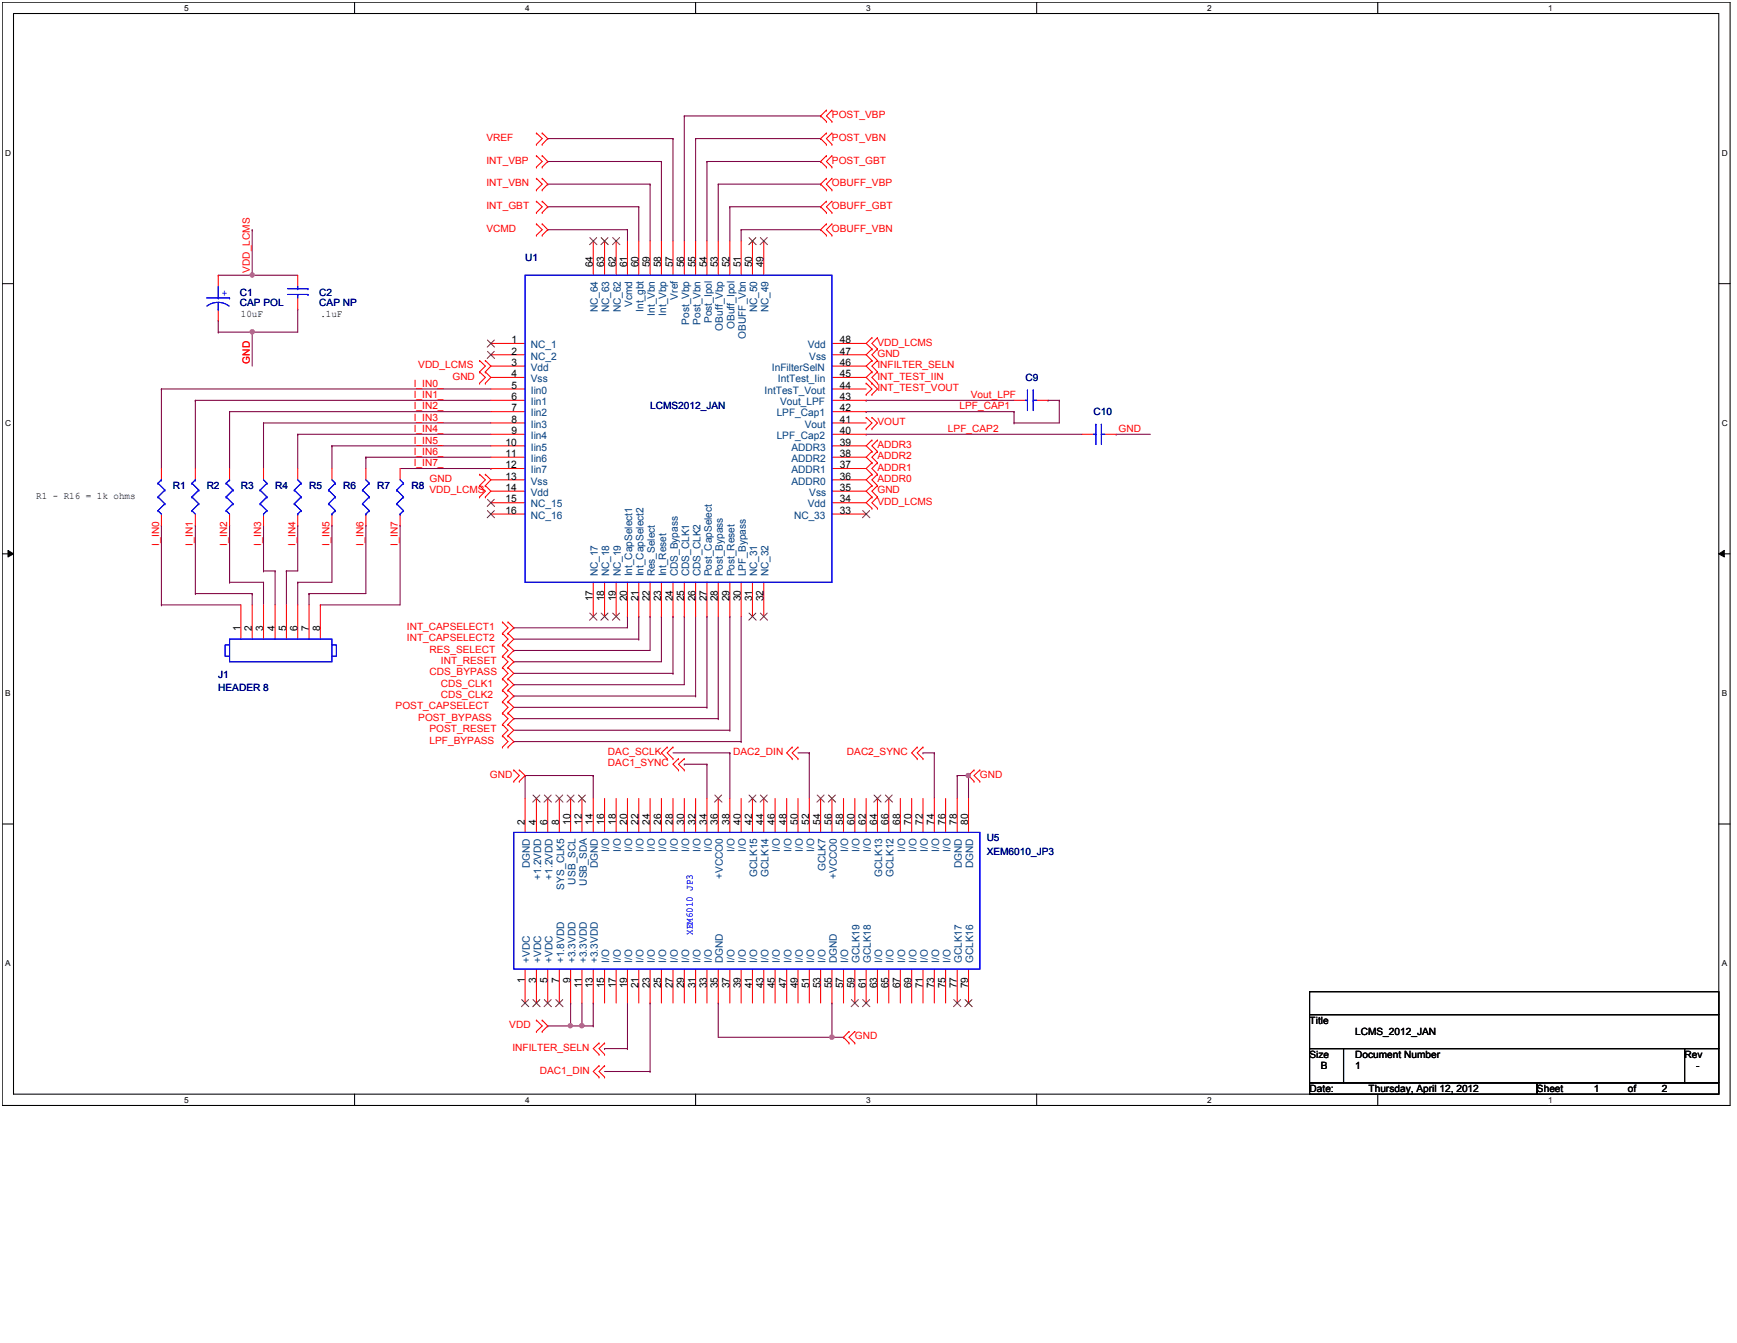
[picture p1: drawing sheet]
<svg xmlns="http://www.w3.org/2000/svg" width="279mm" height="216mm" viewBox="0 0 279 216" stroke-linecap="round" stroke-linejoin="round" font-family="sans-serif">
<path d="M.4 .4h277.9v177.3h-277.9zM2.2 2.2h274.3v173.7h-274.3z" fill="none" stroke="#000" stroke-width=".17"/>
<g fill="#fff">
<path d="M29.6 .6h.7v1.4h-.7z"/>
<path d="M29.6 176.1h.7v1.5h-.7z"/>
</g>
<path d="M57 .4v1.8M57 175.9v1.8" fill="none" stroke="#000" stroke-width=".17"/>
<g fill="#fff">
<path d="M84.5 .6h.7v1.4h-.7z"/>
<path d="M84.5 176.1h.7v1.5h-.7z"/>
</g>
<path d="M111.9 .4v1.8M111.9 175.9v1.8" fill="none" stroke="#000" stroke-width=".17"/>
<g fill="#fff">
<path d="M139.3 .6h.7v1.4h-.7z"/>
<path d="M139.3 176.1h.7v1.5h-.7z"/>
</g>
<path d="M166.8 .4v1.8M166.8 175.9v1.8" fill="none" stroke="#000" stroke-width=".17"/>
<g fill="#fff">
<path d="M194.2 .6h.7v1.4h-.7z"/>
<path d="M194.2 176.1h.7v1.5h-.7z"/>
</g>
<path d="M221.6 .4v1.8M221.6 175.9v1.8" fill="none" stroke="#000" stroke-width=".17"/>
<g fill="#fff">
<path d="M249 .6h.8v1.4h-.8z"/>
<path d="M249 176.1h.8v1.5h-.8z"/>
<path d="M.8 23.9h.9v1.5h-.9z"/>
<path d="M276.9 23.9h1v1.5h-1z"/>
<path d="M.8 67.3h.9v1.5h-.9z"/>
<path d="M276.9 67.3h1v1.5h-1z"/>
</g>
<path d="M.4 45.6h1.8M276.5 45.6h1.8" fill="none" stroke="#000" stroke-width=".17"/>
<g fill="#fff">
<path d="M.8 110.7h.9v1.5h-.9z"/>
<path d="M276.9 110.7h.9v1.5h-.9z"/>
</g>
<path d="M.4 89h1.8M276.5 89h1.8" fill="none" stroke="#000" stroke-width=".17"/>
<path d="M1.3 88.5l.9 .5-.9 .5zM276.5 89l.9-.5v1z" fill="#000"/>
<path d="M1.3 88.5l.9 .5-.9 .5zM276.5 89l.9-.5v1z" fill="none" stroke="#000" stroke-width=".16"/>
<g fill="#fff">
<path d="M.8 154.2h.9v1.5h-.9z"/>
<path d="M276.9 154.2h.9v1.5h-.9z"/>
</g>
<path d="M.4 132.5h1.8M276.5 132.5h1.8" fill="none" stroke="#000" stroke-width=".17"/>
<g fill="none" stroke="#800040" stroke-width=".17">
<path d="M35.1 53.4h.1M35.1 51.5h.1M35.1 44.2h.1M35.1 53.4h5.5M35.1 51.5v1.9M35.1 44.2h12.8M40.6 44.2h.1M40.6 53.4h.1M40.6 53.4v5.5M26 62.5h.1M26 62.5v12.8M26 62.5h53"/>
<path d="M31.4 64.4h.1M31.4 64.4v10.9M31.4 64.4h47.6M36.9 66.2h.1M36.9 66.2v9.1M36.9 66.2h42.1M42.4 68h.1M42.4 68v7.3M42.4 68h36.6M47.9 69.8h.1M47.9 69.8h31.1M47.9 69.8v5.5"/>
<path d="M53.4 71.7h.1M53.4 71.7h25.6M53.4 71.7v3.6M58.9 73.5h.1M58.9 73.5v1.8M58.9 73.5h20.1M26 97.2h.1M26 84.5h.1M26 97.2h12.7M26 84.5v12.7M31.4 95.4h.1M31.4 84.5h.1"/>
<path d="M31.4 95.4h9.2M31.4 84.5v10.9M36.9 93.6h.1M36.9 84.5h.1M36.9 93.6h5.5M36.9 84.5v9.1M40.6 95.4h.1M40.6 95.4v1.8M42.4 93.6h.1M42.4 91.8h.1M42.4 84.5h.1M42.4 84.5v7.3"/>
<path d="M42.4 93.6v3.6M42.4 91.8h1.8M44.2 91.8h.1M44.2 91.8v5.4M46.1 91.8h.1M46.1 91.8v5.4M47.9 84.5h.1M47.9 93.6h.1M47.9 84.5v7.3h-1.8M47.9 93.6v3.6M49.7 95.4h.1M49.7 95.4v1.8"/>
<path d="M51.5 97.2h.1M53.4 84.5h.1M53.4 84.5v9.1h-5.5M58.9 84.5h.1M58.9 84.5v10.9h-9.2M64.4 84.5h.1M64.4 84.5v12.7h-12.9"/>
</g>
<circle cx="40.6" cy="44.2" r=".34" fill="#f0f"/>
<circle cx="40.6" cy="44.2" r=".34" fill="none" stroke="#f0f" stroke-width=".17"/>
<path d="M40.6 36.9h.1M40.6 36.9v7.3M40.6 53.4h.1M47.9 49.7h.1M47.9 49.7v3.7h-7.3" fill="none" stroke="#800040" stroke-width=".17"/>
<circle cx="40.6" cy="53.3" r=".34" fill="#f0f"/>
<circle cx="40.6" cy="53.3" r=".34" fill="none" stroke="#f0f" stroke-width=".17"/>
<g fill="none" stroke="#800040" stroke-width=".17">
<path d="M110.1 18.6h.1M110.1 18.6v20.1M110.1 18.6h21.9M132 18.6h.1M88.1 36.9h.1M88.1 33.2h.1M88.1 29.6h.1M88.1 26h.1M88.1 22.3h.1M88.1 36.9h12.8M88.1 33.2h14.6M88.1 29.6h16.5"/>
<path d="M88.1 26h18.3M88.1 22.3h20.2M100.9 36.9h.1M100.9 36.9v1.8M102.7 33.2h.1M102.7 33.2v5.5M104.6 29.6h.1M104.6 29.6v9.1M106.4 26h.1M106.4 26v12.7M108.3 22.3h.1M108.3 22.3v16.4"/>
<path d="M111.9 22.3h.1M111.9 22.3h20.1M111.9 22.3v16.4M113.7 26h.1M113.7 26h18.3M113.7 26v12.7M115.5 29.6h.1M115.5 29.6h16.5M115.5 29.6v9.1M117.4 33.2h.1M117.4 33.2h14.6M117.4 33.2v5.5"/>
<path d="M119.2 36.9h.1M119.2 36.9h12.8M119.2 36.9v1.8M132 36.9h.1M132 33.2h.1M132 29.6h.1M132 26h.1M132 22.3h.1M170.4 64.4h.1M170.4 64.4v3.6M179.5 69.8h.1M179.5 69.8h5.5"/>
<path d="M88.1 164.9h.1M91.8 161.2h.1M91.8 161.2v3.7h-3.7M95.4 161.2h.1M95.4 161.2v3.7M97.2 172.3h7.4M104.6 161.2h.1M104.6 172.3h.1M104.6 161.2v11.1M115.5 161.2h.1M115.5 161.2v5.6M133.8 161.2h.1"/>
<path d="M133.8 161.2v5.6"/>
</g>
<circle cx="91.7" cy="164.9" r=".34" fill="#f0f"/>
<circle cx="91.7" cy="164.9" r=".34" fill="none" stroke="#f0f" stroke-width=".17"/>
<g fill="none" stroke="#800040" stroke-width=".17">
<path d="M64.4 75.3h14.6M79 75.3h.1M139.3 64.4h.1M139.3 66.2h.1M139.3 69.8h.1M139.3 64.4h23.8M139.3 66.2h23.8M139.3 69.8h34.8M163.1 66.2h.1M163.1 68h.1M163.1 66.2v1.8M163.1 68h7.3"/>
<path d="M168.6 64.4h.1M168.6 64.4h1.8M100.9 99.1h.1M100.9 99.1v1.8h-18.3M102.7 99.1h.1M102.7 99.1v3.6M104.6 99.1h.1M104.6 99.1v5.5h-22M106.4 99.1h.1M106.4 99.1v7.3h-23.8M108.3 99.1h.1M108.3 99.1v9.2"/>
<path d="M110.1 99.1h.1M110.1 99.1v11h-27.5M111.9 99.1v12.8M113.7 99.1h.1M113.7 99.1v14.6M115.5 99.1v16.4M117.4 99.1h.1M117.4 99.1v18.3M119.2 99.1v20.1M82.6 100.9h.1M82.6 104.6h.1M82.6 106.4h.1"/>
<path d="M82.6 110.1h.1M82.6 111.9h.1M82.6 115.5h.1M82.6 119.2h.1M82.6 102.7h20.1M82.6 108.3h25.7M82.6 111.9h29.3M82.6 113.7h31.1M82.6 115.5h32.9M82.6 117.4h34.8M82.6 119.2h36.6M102.7 102.7h.1"/>
<path d="M108.3 108.3h.1M111.9 111.9h.1M113.7 113.7h.1M115.5 115.5h.1M117.4 117.4h.1M119.2 119.2h.1M91.8 164.9h.1M91.8 164.9h1.8M93.6 164.9h.1M93.6 161.2v3.7"/>
</g>
<circle cx="93.6" cy="164.9" r=".36" fill="#f0f"/>
<circle cx="93.6" cy="164.9" r=".36" fill="none" stroke="#f0f" stroke-width=".17"/>
<path d="M155.8 124.7h.1M155.8 124.7v3.7M93.6 164.9h1.8M95.4 164.9h.1" fill="none" stroke="#800040" stroke-width=".17"/>
<circle cx="155.7" cy="124.7" r=".34" fill="#f0f"/>
<circle cx="155.7" cy="124.7" r=".34" fill="none" stroke="#f0f" stroke-width=".17"/>
<path d="M84.5 124.7h.1M84.5 124.7h10.9M84.5 124.7v3.7M95.4 124.7h.1M95.4 124.7v3.7M154 124.7h.1M154 124.7v3.7M154 124.7h1.8M155.8 124.7h.1M115.5 166.8h18.3M133.8 166.8h.1" fill="none" stroke="#800040" stroke-width=".17"/>
<circle cx="133.8" cy="166.7" r=".35" fill="#f0f"/>
<circle cx="133.8" cy="166.7" r=".35" fill="none" stroke="#f0f" stroke-width=".17"/>
<g fill="none" stroke="#800040" stroke-width=".17">
<path d="M108.3 121h9.1M110.1 122.9h.1M110.1 122.9h3.6M113.7 122.9h.1M113.7 122.9v5.5M117.4 121h.1M117.4 121v7.4M128.4 121h1.8M130.2 121h.1M130.2 121v7.4M148.5 121h.1M148.5 121h1.8"/>
<path d="M150.3 121h.1M150.3 121v7.4M97.2 168.6h.1M97.2 168.6h3.7M100.9 168.6h.1M100.9 161.2v7.4M133.8 166.8h1.9M135.7 166.8h.1"/>
</g>
<g fill="none" stroke="#f00" stroke-width=".17">
<path d="M132.9 17.7h.1M132.9 19.5h.1M132.9 17.7l-.9 .9 .9 .9M133.8 19.5h.1M133.8 17.7h.1M133.8 17.7l-.9 .9 .9 .9M86.3 21.4h.1M86.3 23.2h.1M86.3 25h.1M86.3 26.9h.1M86.3 28.7h.1M86.3 30.5h.1"/>
<path d="M86.3 32.4h.1M86.3 34.2h.1M86.3 36h.1M86.3 37.8h.1M86.3 21.4l.9 .9-.9 .9M86.3 25l.9 1-.9 .9M86.3 28.7l.9 .9-.9 .9M86.3 32.4l.9 .8-.9 1M86.3 36l.9 .9-.9 .9M87.2 23.2h.1M87.2 21.4h.1M87.2 26.9h.1"/>
<path d="M87.2 25h.1M87.2 30.5h.1M87.2 28.7h.1M87.2 34.2h.1M87.2 32.4h.1M87.2 37.8h.1M87.2 36h.1M87.2 21.4l.9 .9-.9 .9M87.2 25l.9 1-.9 .9M87.2 28.7l.9 .9-.9 .9M87.2 32.4l.9 .8-.9 1M87.2 36l.9 .9-.9 .9"/>
<path d="M95.4 38.7v5.5M97.2 38.7v5.5M99.1 38.7v5.5M100.9 38.7v5.5M102.7 38.7v5.5M104.6 38.7v5.5M106.4 38.7v5.5M108.3 38.7v5.5M110.1 38.7v5.5M111.9 38.7v5.5M113.7 38.7v5.5M115.5 38.7v5.5"/>
<path d="M117.4 38.7v5.5M119.2 38.7v5.5M121 38.7v5.5M122.9 38.7v5.5M132.9 21.4h.1M132.9 23.2h.1M132.9 25h.1M132.9 26.9h.1M132.9 28.7h.1M132.9 30.5h.1M132.9 36h.1M132.9 37.8h.1"/>
<path d="M132.9 32.4h.1M132.9 34.2h.1M132.9 21.4l-.9 .9 .9 .9M132.9 25l-.9 1 .9 .9M132.9 28.7l-.9 .9 .9 .9M132.9 36l-.9 .9 .9 .9M132.9 32.4l-.9 .8 .9 1M133.8 23.2h.1M133.8 21.4h.1M133.8 26.9h.1M133.8 25h.1M133.8 30.5h.1"/>
<path d="M133.8 28.7h.1M133.8 37.8h.1M133.8 36h.1M133.8 34.2h.1M133.8 32.4h.1M133.8 21.4l-.9 .9 .9 .9M133.8 25l-.9 1 .9 .9M133.8 28.7l-.9 .9 .9 .9M133.8 36l-.9 .9 .9 .9M133.8 32.4l-.9 .8 .9 1M35.1 44.2v1.9M35.1 49.7v1.8"/>
<path d="M47.9 44.2v1.9M47.9 47.9v1.8M77.1 58h.1M77.1 59.8h.1M77.1 58l1 .9-1 .9M77.1 59.8l1 .9-1 .9M78.1 59.8h.1M78.1 58h.1M78.1 58l.9 .9M78.1 59.8l.9 .9M79 58.9l-.9 .9M79 57h5.5"/>
<path d="M79 58.9h5.5M79 55.2h5.5M133.8 57h5.5M133.8 58.9h5.5M133.8 55.2h5.5M139.3 58.9l1 .9M139.3 57l1 1M139.3 55.2l1 .9M140.3 59.8h.1M140.3 58h.1M140.3 56.1h.1M140.3 54.3h.1"/>
<path d="M140.3 54.3l-1 .9M140.3 56.1l-1 .9M140.3 59.8l-1 .9M140.3 58l-1 .9M141.1 59.8h.1M141.1 58h.1M141.1 56.1h.1M141.1 54.3h.1M141.1 58l-.8 .9 .8 .9M141.1 59.8l-.8 .9 .8 .9M141.1 56.1l-.8 .9 .8 1M141.1 54.3l-.8 .9 .8 .9"/>
<path d="M26 75.3v1.8M31.4 75.3v1.8M36.9 75.3v1.8M42.4 75.3v1.8M47.9 75.3v1.8M53.4 75.3v1.8M58.9 75.3v1.8M64.4 75.3v1.8M77.1 61.6h.1M77.1 76.3h.1M77.1 78.1h.1M77.1 79.9h.1"/>
<path d="M77.1 76.3l1 .8-1 1M77.1 78.1l1 .9-1 .9M78.1 61.6h.1M78.1 78.1h.1M78.1 76.3h.1M78.1 79.9h.1M78.1 76.3l.9 .8M78.1 78.1l.9 .9M79 60.7l-.9 .9M79 77.1l-.9 1M79 79l-.9 .9M79 69.8h5.5"/>
<path d="M79 60.7h5.5M79 62.5h5.5M79 64.4h5.5M79 66.2h5.5M79 68h5.5M79 71.7h5.5M79 73.5h5.5M79 75.3h5.5M79 77.1h5.5M79 79h5.5M133.8 69.8h5.5M133.8 60.7h5.5"/>
<path d="M133.8 62.5h5.5M133.8 64.4h5.5M133.8 66.2h5.5M133.8 68h5.5M133.8 71.7h5.5M133.8 73.5h5.5M133.8 75.3h5.5M133.8 77.1h5.5M133.8 79h5.5M139.3 68.9h.1M139.3 67.1h.1M139.3 63.4h.1"/>
<path d="M139.3 61.6h.1M139.3 79l1 .9M139.3 77.1l1 1M139.3 75.3l1 1M139.3 73.5l1 .9M139.3 71.7l1 .9M139.3 67.1l1 .9-1 .9M139.3 60.7l1 .9M139.3 61.6l1 .9-1 .9M140.3 79.9h.1M140.3 78.1h.1M140.3 76.3h.1"/>
<path d="M140.3 74.4h.1M140.3 72.6h.1M140.3 70.7h.1M140.3 68.9h.1M140.3 67.1h.1M140.3 61.6h.1M140.3 63.4h.1M140.3 79.9l-1 .9M140.3 78.1l-1 .9M140.3 76.3l-1 .8M140.3 74.4l-1 .9M140.3 72.6l-1 .9"/>
<path d="M140.3 70.7l-1 1M140.3 67.1l.8 .9-.8 .9M140.3 61.6l.8 .9-.8 .9M141.1 79.9h.1M141.1 78.1h.1M141.1 76.3h.1M141.1 74.4h.1M141.1 72.6h.1M141.1 70.7h.1M141.1 61.6h.1M141.1 79.9l-.8 .9 .8 .9M141.1 78.1l-.8 .9 .8 .9"/>
<path d="M141.1 76.3l-.8 .8 .8 1M141.1 74.4l-.8 .9 .8 1M141.1 72.6l-.8 .9 .8 .9M141.1 70.7l-.8 1 .8 .9M163.1 64.4h1.8M166.8 64.4h1.8M174.1 69.8h1.8M177.7 69.8h1.8M26 82.6v1.9M31.4 82.6v1.9M36.9 82.6v1.9M38.7 97.2v5.5"/>
<path d="M40.6 97.2v5.5M42.4 82.6v1.9M42.4 97.2v5.5M44.2 97.2v5.5M46.1 97.2v5.5M47.9 82.6v1.9M47.9 97.2v5.5M49.7 97.2v5.5M51.5 97.2v5.5M53.4 82.6v1.9M58.9 82.6v1.9M64.4 82.6v1.9"/>
<path d="M79 80.8h5.5M79 82.6h5.5M80.8 100h.1M80.8 100l.9 .9-.9 .9M81.7 100h.1M81.7 100l.9 .9-.9 .9M95.4 93.6v5.5M97.2 93.6v5.5M99.1 93.6v5.5M100.9 93.6v5.5M102.7 93.6v5.5M104.6 93.6v5.5"/>
<path d="M106.4 93.6v5.5M108.3 93.6v5.5M110.1 93.6v5.5M111.9 93.6v5.5M113.7 93.6v5.5M115.5 93.6v5.5M117.4 93.6v5.5M119.2 93.6v5.5M121 93.6v5.5M122.9 93.6v5.5M133.8 80.8h5.5M133.8 82.6h5.5"/>
<path d="M139.3 80.8l1 .9M140.3 81.7h.1M141.1 81.7h.1M80.8 101.8h.1M80.8 103.7h.1M80.8 105.5h.1M80.8 107.3h.1M80.8 109.1h.1M80.8 111h.1M80.8 112.8h.1M80.8 114.6h.1M80.8 116.5h.1"/>
<path d="M80.8 118.3h.1M80.8 101.8l.9 .9-.9 1M80.8 103.7l.9 .9-.9 .9M80.8 105.5l.9 .9-.9 .9M80.8 107.3l.9 1-.9 .8M80.8 109.1l.9 1-.9 .9M80.8 111l.9 .9-.9 .9M80.8 112.8l.9 .9-.9 .9M80.8 114.6l.9 .9-.9 1M80.8 116.5l.9 .9-.9 .9M80.8 118.3l.9 .9-.9 .9M81.7 101.8h.1"/>
<path d="M81.7 103.7h.1M81.7 105.5h.1M81.7 107.3h.1M81.7 109.1h.1M81.7 111h.1M81.7 112.8h.1M81.7 114.6h.1M81.7 116.5h.1M81.7 118.3h.1M81.7 101.8l.9 .9-.9 1M81.7 103.7l.9 .9-.9 .9M81.7 105.5l.9 .9-.9 .9"/>
<path d="M81.7 107.3l.9 1-.9 .8M81.7 109.1l.9 1-.9 .9M81.7 111l.9 .9-.9 .9M81.7 112.8l.9 .9-.9 .9M81.7 114.6l.9 .9-.9 1M81.7 116.5l.9 .9-.9 .9M81.7 118.3l.9 .9-.9 .9M80.8 120.1h.1M81.7 120.1h.1M82.6 123.8h.1M82.6 125.6h.1M82.6 123.8l.9 .9-.9 .9"/>
<path d="M83.5 125.6h.1M83.5 123.8h.1M83.5 123.8l1 .9-1 .9M84.5 128.4v5.4M86.3 128.4v5.4M88.1 128.4v5.4M90 128.4v5.4M91.8 128.4v5.4M93.6 128.4v5.4M95.4 128.4v5.4M97.2 128.4v5.4M99.1 128.4v5.4"/>
<path d="M100.9 128.4v5.4M102.7 128.4v5.4M104.6 128.4v5.4M106.4 128.4v5.4M107.3 120.1h.1M107.3 122h.1M107.3 120.1l-.9 .9 .9 1M108.3 120.1h.1M108.3 122h.1M108.3 120.1l-1 .9 1 1M108.3 128.4v5.4M109.1 122h.1"/>
<path d="M109.1 123.8h.1M109.1 122l-.8 .9 .8 .9M110.1 122h.1M110.1 123.8h.1M110.1 122l-1 .9 1 .9M110.1 128.4v5.4M111.9 128.4v5.4M113.7 128.4v5.4M115.5 128.4v5.4M117.4 128.4v5.4M119.2 128.4v5.4M121 128.4v5.4"/>
<path d="M122.9 128.4v5.4M124.7 128.4v5.4M126.5 128.4v5.4M127.4 120.1h.1M127.4 122h.1M127.4 120.1l-.9 .9 .9 1M128.4 120.1h.1M128.4 122h.1M128.4 120.1l-1 .9 1 1M128.4 128.4v5.4M130.2 128.4v5.4M132 128.4v5.4"/>
<path d="M133.8 128.4v5.4M135.7 128.4v5.4M137.5 128.4v5.4M139.3 128.4v5.4M141.1 128.4v5.4M143 128.4v5.4M144.8 128.4v5.4M146.6 128.4v5.4M147.5 120.1h.1M147.5 122h.1M147.5 120.1l-.9 .9 .9 1M148.5 120.1h.1"/>
<path d="M148.5 122h.1M148.5 120.1l-1 .9 1 1M148.5 128.4v5.4M150.3 128.4v5.4M152.1 128.4v5.4M154 128.4v5.4M155.8 128.4v5.4M156.7 123.8h.1M156.7 125.6h.1M156.7 123.8l-.9 .9 .9 .9M157.6 125.6h.1M157.6 123.8h.1"/>
<path d="M157.6 123.8l-.9 .9 .9 .9M84.5 155.8v5.4M86.3 155.8v5.4M88.1 155.8v5.4M90 155.8v5.4M91.8 155.8v5.4M93.6 155.8v5.4M95.4 155.8v5.4M97.2 155.8v5.4M99.1 155.8v5.4M100.9 155.8v5.4M102.7 155.8v5.4"/>
<path d="M104.6 155.8v5.4M106.4 155.8v5.4M108.3 155.8v5.4M110.1 155.8v5.4M111.9 155.8v5.4M113.7 155.8v5.4M115.5 155.8v5.4M117.4 155.8v5.4M119.2 155.8v5.4M121 155.8v5.4M122.9 155.8v5.4M124.7 155.8v5.4"/>
<path d="M126.5 155.8v5.4M128.4 155.8v5.4M130.2 155.8v5.4M132 155.8v5.4M133.8 155.8v5.4M135.7 155.8v5.4M137.5 155.8v5.4M139.3 155.8v5.4M141.1 155.8v5.4M143 155.8v5.4M144.8 155.8v5.4M146.6 155.8v5.4"/>
<path d="M148.5 155.8v5.4M150.3 155.8v5.4M152.1 155.8v5.4M154 155.8v5.4M155.8 155.8v5.4M86.3 164h.1M86.3 165.8h.1M86.3 164l.9 .9-.9 .9M87.2 165.8h.1M87.2 164h.1M87.2 164l.9 .9-.9 .9M96.4 171.3h.1"/>
<path d="M96.4 173.1h.1M96.4 167.7h.1M96.4 169.5h.1M96.4 171.3l-1 1 1 .8M96.4 167.7l-1 .9 1 .9M97.2 171.3h.1M97.2 173.1h.1M97.2 167.7h.1M97.2 169.5h.1M97.2 171.3l-.8 1 .8 .8M97.2 167.7l-.8 .9 .8 .9M136.6 165.8h.1"/>
<path d="M136.6 167.7h.1M136.6 165.8l-.9 1 .9 .9M137.5 167.7h.1M137.5 165.8h.1M137.5 165.8l-.9 1 .9 .9"/>
</g>
<path d="M210.6 159.4h65.9v3.7h-65.9zM210.6 163.1h65.9v5.5h-65.9zM210.6 168.6h5.5v5.5h-5.5zM210.6 174.1h36.6v1.8h-36.6zM216.1 168.6h54.9v5.5h-54.9zM247.2 174.1h29.3v1.8h-29.3zM271 168.6h5.5v5.5h-5.5z" fill="none" stroke="#000" stroke-width=".17"/>
<g fill="none" stroke="#00f" stroke-width=".17">
<path d="M33.2 47.9h3.7M35.1 49.7h.1M35.1 47.9h.1M35.1 48.6l.7 .1 1 .5M35.1 48.6l-.8 .1-1 .5M35.1 46.1v1.8M35.1 48.6v1.1M36.9 47.9h.1M46.2 47.3h3.3M46.2 46.4h3.3M47.9 46.4h.1M47.9 47.3h.1"/>
<path d="M47.9 46.1v.3M47.9 47.3v.6M49.5 47.3h.1M49.5 46.4h.1M84.5 44.2h49.3v49.4h-49.3zM25.4 79.9h.1M25.4 77.7h.1M25.4 79.9l1.1 1.1M25.4 77.7l1.1 1.1M26 77.1h.1M26 77.1l-.6 .6M26.5 78.8h.1"/>
<path d="M26.5 78.8l-1.1 1.1M30.9 79.9h.1M30.9 77.7h.1M30.9 79.9l1.1 1.1M30.9 77.7l1.1 1.1M31.4 77.1h.1M31.4 77.1l-.5 .6M32 78.8h.1M32 78.8l-1.1 1.1M36.4 79.9h.1M36.4 77.7h.1M36.4 79.9l1.1 1.1"/>
<path d="M36.4 77.7l1.1 1.1M36.9 77.1h.1M36.9 77.1l-.5 .6M37.5 78.8h.1M37.5 78.8l-1.1 1.1M41.8 78.8h.1M41.8 78.8l1.1 1.1M42.4 77.1l.5 .6M42.9 77.7h.1M42.9 79.9h.1M42.9 77.7l-1.1 1.1M42.9 79.9l-1.1 1.1"/>
<path d="M47.3 78.8h.1M47.3 78.8l1.1 1.1M47.9 77.1l.5 .6M48.4 77.7h.1M48.4 79.9h.1M48.4 77.7l-1.1 1.1M48.4 79.9l-1.1 1.1M52.8 78.8h.1M52.8 78.8l1.1 1.1M53.4 77.1l.5 .6M53.9 77.7h.1M53.9 79.9h.1"/>
<path d="M53.9 77.7l-1.1 1.1M53.9 79.9l-1.1 1.1M58.3 78.8h.1M58.3 78.8l1.1 1.1M58.9 77.1l.5 .6M59.4 77.7h.1M59.4 79.9h.1M59.4 77.7l-1.1 1.1M59.4 79.9l-1.1 1.1M63.8 78.8h.1M63.8 78.8l1.1 1.1M64.4 77.1l.5 .6"/>
<path d="M64.9 77.7h.1M64.9 79.9h.1M64.9 77.7l-1.1 1.1M64.9 79.9l-1.1 1.1M164.9 64.4h.4M165.3 64.4h.1M165.3 62.7h.1M165.3 62.7v3.3M166.2 62.7h.1M166.2 64.4h.1M166.2 64.4h.6M166.2 62.7v3.3"/>
<path d="M175.9 69.8h.4M176.3 69.8h.1M176.3 68.2h.1M176.3 68.2v3.3M177.2 68.2h.1M177.2 69.8h.1M177.2 69.8h.5M177.2 68.2v3.3M25.4 82.1h.1M25.4 82.1l.6 .5M26.5 81h.1M26.5 81l-1.1 1.1"/>
<path d="M30.9 82.1h.1M30.9 82.1l.5 .5M32 81h.1M32 81l-1.1 1.1M36.4 82.1h.1M36.4 82.1l.5 .5M37.5 81h.1M37.5 81l-1.1 1.1M41.8 81h.1M41.8 81l1.1 1.1M42.4 82.6h.1M42.9 82.1h.1"/>
<path d="M42.9 82.1l-.5 .5M47.3 81h.1M47.3 81l1.1 1.1M47.9 82.6h.1M48.4 82.1h.1M48.4 82.1l-.5 .5M52.8 81h.1M52.8 81l1.1 1.1M53.4 82.6h.1M53.9 82.1h.1M53.9 82.1l-.5 .5M58.3 81h.1"/>
<path d="M58.3 81l1.1 1.1M58.9 82.6h.1M59.4 82.1h.1M59.4 82.1l-.5 .5M63.8 81h.1M63.8 81l1.1 1.1M64.4 82.6h.1M64.9 82.1h.1M64.9 82.1l-.5 .5M36.9 102.7h16.5v3.7h-16.5zM36.9 103.7h-.7v1.8h.7M53.4 103.7h.7v1.8h-.7"/>
<path d="M82.6 133.8h75v22h-75z"/>
</g>
<g fill="none" stroke="#804000" stroke-width=".16">
<path d="M94.9 38.2l1.1 1.1M96 38.2l-1.2 1.1M96.7 38.2l1.1 1.1M97.8 38.2l-1.1 1.1M98.6 38.2l1.1 1.1M99.7 38.2l-1.2 1.1M120.5 38.2l1.1 1.1M121.6 38.2l-1.2 1.1M122.3 38.2l1.1 1.1M123.4 38.2l-1.1 1.1M78.4 56.5l1.2 1.1M78.4 54.7l1.2 1.1"/>
<path d="M79.5 56.5l-1.1 1.1M79.5 54.7l-1.1 1.1M78.4 80.3l1.2 1.1M78.4 82.1l1.2 1.1M79.5 80.3l-1.1 1.1M79.5 82.1l-1.1 1.1M94.9 98.6l1.1 1.1M96 98.6l-1.2 1.1M96.7 98.6l1.1 1.1M97.8 98.6l-1.1 1.1M98.6 98.6l1.1 1.1M99.7 98.6l-1.2 1.1"/>
<path d="M120.5 98.6l1.1 1.1M121.6 98.6l-1.2 1.1M122.3 98.6l1.1 1.1M123.4 98.6l-1.1 1.1M138.8 82.1l1.1 1.1M139.9 82.1l-1.2 1.1M85.7 127.8l1.2 1.2M86.8 127.8l-1.1 1.2M87.6 127.8l1.1 1.2M88.7 127.8l-1.2 1.2M89.4 127.8l1.2 1.2M90.5 127.8l-1.1 1.2"/>
<path d="M91.2 127.8l1.2 1.2M92.3 127.8l-1.1 1.2M93.1 127.8l1.1 1.2M94.2 127.8l-1.2 1.2M115 127.8l1.1 1.2M116.1 127.8l-1.2 1.2M120.5 127.8l1.1 1.2M121.6 127.8l-1.2 1.2M122.3 127.8l1.1 1.2M123.4 127.8l-1.1 1.2M131.4 127.8l1.2 1.2M132.5 127.8l-1.1 1.2"/>
<path d="M133.3 127.8l1.1 1.2M134.4 127.8l-1.2 1.2M140.6 127.8l1.1 1.2M141.7 127.8l-1.2 1.2M142.4 127.8l1.2 1.2M143.5 127.8l-1.1 1.2M83.9 160.7l1.2 1.1M85 160.7l-1.1 1.1M85.7 160.7l1.2 1.1M86.8 160.7l-1.1 1.1M87.6 160.7l1.1 1.1M88.7 160.7l-1.2 1.1"/>
<path d="M89.4 160.7l1.2 1.1M90.5 160.7l-1.1 1.1M137 160.7l1.1 1.1M138.1 160.7l-1.2 1.1M138.8 160.7l1.1 1.1M139.9 160.7l-1.2 1.1M153.4 160.7l1.2 1.1M154.5 160.7l-1.1 1.1M155.2 160.7l1.2 1.1M156.3 160.7l-1.1 1.1"/>
</g>
<circle cx="40.6" cy="44.2" r=".34" fill="#f0f"/>
<circle cx="40.6" cy="44.2" r=".34" fill="none" stroke="#f0f" stroke-width=".17"/>
<circle cx="40.6" cy="53.3" r=".34" fill="#f0f"/>
<circle cx="40.6" cy="53.3" r=".34" fill="none" stroke="#f0f" stroke-width=".17"/>
<circle cx="91.7" cy="164.9" r=".34" fill="#f0f"/>
<circle cx="91.7" cy="164.9" r=".34" fill="none" stroke="#f0f" stroke-width=".17"/>
<circle cx="93.6" cy="164.9" r=".36" fill="#f0f"/>
<circle cx="93.6" cy="164.9" r=".36" fill="none" stroke="#f0f" stroke-width=".17"/>
<circle cx="155.7" cy="124.7" r=".34" fill="#f0f"/>
<circle cx="155.7" cy="124.7" r=".34" fill="none" stroke="#f0f" stroke-width=".17"/>
<circle cx="133.8" cy="166.7" r=".35" fill="#f0f"/>
<circle cx="133.8" cy="166.7" r=".35" fill="none" stroke="#f0f" stroke-width=".17"/>
<g font-size="1.7">
<text x="95.4" y="43" transform="rotate(-90 95.4 43)">64</text>
<text x="97.2" y="43" transform="rotate(-90 97.2 43)">63</text>
<text x="99.1" y="43" transform="rotate(-90 99.1 43)">62</text>
<text x="100.9" y="43" transform="rotate(-90 100.9 43)">61</text>
<text x="102.7" y="43" transform="rotate(-90 102.7 43)">60</text>
<text x="104.5" y="43" transform="rotate(-90 104.5 43)">59</text>
<text x="106.3" y="43" transform="rotate(-90 106.3 43)">58</text>
<text x="108.2" y="43" transform="rotate(-90 108.2 43)">57</text>
<text x="110" y="43" transform="rotate(-90 110 43)">56</text>
<text x="111.8" y="43" transform="rotate(-90 111.8 43)">55</text>
<text x="113.7" y="43" transform="rotate(-90 113.7 43)">54</text>
<text x="115.5" y="43" transform="rotate(-90 115.5 43)">53</text>
<text x="117.4" y="43" transform="rotate(-90 117.4 43)">52</text>
<text x="119.2" y="43" transform="rotate(-90 119.2 43)">51</text>
<text x="121" y="43" transform="rotate(-90 121 43)">50</text>
<text x="122.8" y="43" transform="rotate(-90 122.8 43)">49</text>
<text x="82.3" y="57">2</text>
<text x="82.3" y="58.8">3</text>
<text x="82.3" y="55.2">1</text>
<text x="135.1" y="58.8">46</text>
<text x="135.1" y="57">47</text>
<text x="135.1" y="55.2">48</text>
<text x="82.3" y="60.6">4</text>
<text x="82.3" y="62.5">5</text>
<text x="82.3" y="64.3">6</text>
<text x="135.1" y="64.3">43</text>
<text x="135.1" y="62.5">44</text>
<text x="135.1" y="60.6">45</text>
<text x="81.3" y="71.6">10</text>
<text x="82.3" y="66.1">7</text>
<text x="82.3" y="68">8</text>
<text x="82.3" y="69.8">9</text>
<text x="135.1" y="71.6">39</text>
<text x="135.1" y="69.8">40</text>
<text x="135.1" y="68">41</text>
<text x="135.1" y="66.1">42</text>
<text x="81.3" y="73.5">11</text>
<text x="81.3" y="75.3">12</text>
<text x="81.3" y="77.1">13</text>
<text x="135.1" y="77.1">36</text>
<text x="135.1" y="75.3">37</text>
<text x="135.1" y="73.5">38</text>
<text x="81.3" y="78.9">14</text>
<text x="81.3" y="80.8">15</text>
<text x="81.3" y="82.6">16</text>
<text x="135.1" y="82.6">33</text>
<text x="135.1" y="80.8">34</text>
<text x="135.1" y="78.9">35</text>
<text x="38.7" y="101.5" transform="rotate(-90 38.7 101.5)">1</text>
<text x="40.5" y="101.5" transform="rotate(-90 40.5 101.5)">2</text>
<text x="42.3" y="101.5" transform="rotate(-90 42.3 101.5)">3</text>
<text x="44.2" y="101.5" transform="rotate(-90 44.2 101.5)">4</text>
<text x="46" y="101.5" transform="rotate(-90 46 101.5)">5</text>
<text x="47.8" y="101.5" transform="rotate(-90 47.8 101.5)">6</text>
<text x="49.7" y="101.5" transform="rotate(-90 49.7 101.5)">7</text>
<text x="51.5" y="101.5" transform="rotate(-90 51.5 101.5)">8</text>
<text x="95.4" y="96.7" transform="rotate(-90 95.4 96.7)">17</text>
<text x="97.2" y="96.7" transform="rotate(-90 97.2 96.7)">18</text>
<text x="99.1" y="96.7" transform="rotate(-90 99.1 96.7)">19</text>
<text x="100.9" y="96.7" transform="rotate(-90 100.9 96.7)">20</text>
<text x="102.7" y="96.7" transform="rotate(-90 102.7 96.7)">21</text>
<text x="104.5" y="96.7" transform="rotate(-90 104.5 96.7)">22</text>
<text x="106.3" y="96.7" transform="rotate(-90 106.3 96.7)">23</text>
<text x="108.2" y="96.7" transform="rotate(-90 108.2 96.7)">24</text>
<text x="110" y="96.7" transform="rotate(-90 110 96.7)">25</text>
<text x="111.8" y="96.7" transform="rotate(-90 111.8 96.7)">26</text>
<text x="113.7" y="96.7" transform="rotate(-90 113.7 96.7)">27</text>
<text x="115.5" y="96.7" transform="rotate(-90 115.5 96.7)">28</text>
<text x="117.4" y="96.7" transform="rotate(-90 117.4 96.7)">29</text>
<text x="119.2" y="96.7" transform="rotate(-90 119.2 96.7)">30</text>
<text x="121" y="96.7" transform="rotate(-90 121 96.7)">31</text>
<text x="122.8" y="96.7" transform="rotate(-90 122.8 96.7)">32</text>
<text x="84.4" y="132.5" transform="rotate(-90 84.4 132.5)">2</text>
<text x="86.2" y="132.5" transform="rotate(-90 86.2 132.5)">4</text>
<text x="88.1" y="132.5" transform="rotate(-90 88.1 132.5)">6</text>
<text x="89.9" y="132.5" transform="rotate(-90 89.9 132.5)">8</text>
<text x="91.7" y="132.5" transform="rotate(-90 91.7 132.5)">10</text>
<text x="93.6" y="132.5" transform="rotate(-90 93.6 132.5)">12</text>
<text x="95.4" y="132.5" transform="rotate(-90 95.4 132.5)">14</text>
<text x="97.2" y="132.5" transform="rotate(-90 97.2 132.5)">16</text>
<text x="99.1" y="132.5" transform="rotate(-90 99.1 132.5)">18</text>
<text x="100.9" y="132.5" transform="rotate(-90 100.9 132.5)">20</text>
<text x="102.7" y="132.5" transform="rotate(-90 102.7 132.5)">22</text>
<text x="104.5" y="132.5" transform="rotate(-90 104.5 132.5)">24</text>
<text x="106.3" y="132.5" transform="rotate(-90 106.3 132.5)">26</text>
<text x="108.2" y="132.5" transform="rotate(-90 108.2 132.5)">28</text>
<text x="110" y="132.5" transform="rotate(-90 110 132.5)">30</text>
<text x="111.8" y="132.5" transform="rotate(-90 111.8 132.5)">32</text>
<text x="113.7" y="132.5" transform="rotate(-90 113.7 132.5)">34</text>
<text x="115.5" y="132.5" transform="rotate(-90 115.5 132.5)">36</text>
<text x="117.4" y="132.5" transform="rotate(-90 117.4 132.5)">38</text>
<text x="119.2" y="132.5" transform="rotate(-90 119.2 132.5)">40</text>
<text x="121" y="132.5" transform="rotate(-90 121 132.5)">42</text>
<text x="122.8" y="132.5" transform="rotate(-90 122.8 132.5)">44</text>
<text x="124.6" y="132.5" transform="rotate(-90 124.6 132.5)">46</text>
<text x="126.5" y="132.5" transform="rotate(-90 126.5 132.5)">48</text>
<text x="128.3" y="132.5" transform="rotate(-90 128.3 132.5)">50</text>
<text x="130.1" y="132.5" transform="rotate(-90 130.1 132.5)">52</text>
<text x="132" y="132.5" transform="rotate(-90 132 132.5)">54</text>
<text x="133.8" y="132.5" transform="rotate(-90 133.8 132.5)">56</text>
<text x="135.6" y="132.5" transform="rotate(-90 135.6 132.5)">58</text>
<text x="137.5" y="132.5" transform="rotate(-90 137.5 132.5)">60</text>
<text x="139.3" y="132.5" transform="rotate(-90 139.3 132.5)">62</text>
<text x="141.1" y="132.5" transform="rotate(-90 141.1 132.5)">64</text>
<text x="142.9" y="132.5" transform="rotate(-90 142.9 132.5)">66</text>
<text x="144.8" y="132.5" transform="rotate(-90 144.8 132.5)">68</text>
<text x="146.6" y="132.5" transform="rotate(-90 146.6 132.5)">70</text>
<text x="148.4" y="132.5" transform="rotate(-90 148.4 132.5)">72</text>
<text x="150.2" y="132.5" transform="rotate(-90 150.2 132.5)">74</text>
<text x="152.1" y="132.5" transform="rotate(-90 152.1 132.5)">76</text>
<text x="153.9" y="132.5" transform="rotate(-90 153.9 132.5)">78</text>
<text x="155.7" y="132.5" transform="rotate(-90 155.7 132.5)">80</text>
<text x="84.4" y="157.9" transform="rotate(-90 84.4 157.9)">1</text>
<text x="86.2" y="157.9" transform="rotate(-90 86.2 157.9)">3</text>
<text x="88.1" y="157.9" transform="rotate(-90 88.1 157.9)">5</text>
<text x="89.9" y="157.9" transform="rotate(-90 89.9 157.9)">7</text>
<text x="91.7" y="157.9" transform="rotate(-90 91.7 157.9)">9</text>
<text x="93.6" y="158.8" transform="rotate(-90 93.6 158.8)">11</text>
<text x="95.4" y="158.8" transform="rotate(-90 95.4 158.8)">13</text>
<text x="97.2" y="158.8" transform="rotate(-90 97.2 158.8)">15</text>
<text x="99.1" y="158.8" transform="rotate(-90 99.1 158.8)">17</text>
<text x="100.9" y="158.8" transform="rotate(-90 100.9 158.8)">19</text>
<text x="102.7" y="158.8" transform="rotate(-90 102.7 158.8)">21</text>
<text x="104.5" y="158.8" transform="rotate(-90 104.5 158.8)">23</text>
<text x="106.3" y="158.8" transform="rotate(-90 106.3 158.8)">25</text>
<text x="108.2" y="158.8" transform="rotate(-90 108.2 158.8)">27</text>
<text x="110" y="158.8" transform="rotate(-90 110 158.8)">29</text>
<text x="111.8" y="158.8" transform="rotate(-90 111.8 158.8)">31</text>
<text x="113.7" y="158.8" transform="rotate(-90 113.7 158.8)">33</text>
<text x="115.5" y="158.8" transform="rotate(-90 115.5 158.8)">35</text>
<text x="117.4" y="158.8" transform="rotate(-90 117.4 158.8)">37</text>
<text x="119.2" y="158.8" transform="rotate(-90 119.2 158.8)">39</text>
<text x="121" y="158.8" transform="rotate(-90 121 158.8)">41</text>
<text x="122.8" y="158.8" transform="rotate(-90 122.8 158.8)">43</text>
<text x="124.6" y="158.8" transform="rotate(-90 124.6 158.8)">45</text>
<text x="126.5" y="158.8" transform="rotate(-90 126.5 158.8)">47</text>
<text x="128.3" y="158.8" transform="rotate(-90 128.3 158.8)">49</text>
<text x="130.1" y="158.8" transform="rotate(-90 130.1 158.8)">51</text>
<text x="132" y="158.8" transform="rotate(-90 132 158.8)">53</text>
<text x="133.8" y="158.8" transform="rotate(-90 133.8 158.8)">55</text>
<text x="135.6" y="158.8" transform="rotate(-90 135.6 158.8)">57</text>
<text x="137.5" y="158.8" transform="rotate(-90 137.5 158.8)">59</text>
<text x="139.3" y="158.8" transform="rotate(-90 139.3 158.8)">61</text>
<text x="141.1" y="158.8" transform="rotate(-90 141.1 158.8)">63</text>
<text x="142.9" y="158.8" transform="rotate(-90 142.9 158.8)">65</text>
<text x="144.8" y="158.8" transform="rotate(-90 144.8 158.8)">67</text>
<text x="146.6" y="158.8" transform="rotate(-90 146.6 158.8)">69</text>
<text x="148.4" y="158.8" transform="rotate(-90 148.4 158.8)">71</text>
<text x="150.2" y="158.8" transform="rotate(-90 150.2 158.8)">73</text>
<text x="152.1" y="158.8" transform="rotate(-90 152.1 158.8)">75</text>
<text x="153.9" y="158.8" transform="rotate(-90 153.9 158.8)">77</text>
<text x="155.7" y="158.8" transform="rotate(-90 155.7 158.8)">79</text>
</g>
<g font-size="1.7" fill="#004080">
<text x="96.2" y="50.2" transform="rotate(-90 96.2 50.2)">NC_64</text>
<text x="98" y="50.2" transform="rotate(-90 98 50.2)">NC_63</text>
<text x="99.9" y="50.2" transform="rotate(-90 99.9 50.2)">NC_62</text>
<text x="101.7" y="49.3" transform="rotate(-90 101.7 49.3)">Vcmd</text>
<text x="103.5" y="50.1" transform="rotate(-90 103.5 50.1)">Int_gbt</text>
<text x="105.3" y="50.8" transform="rotate(-90 105.3 50.8)">Int_Vbn</text>
<text x="107.2" y="50.8" transform="rotate(-90 107.2 50.8)">Int_Vbp</text>
<text x="109" y="48.2" transform="rotate(-90 109 48.2)">Vref</text>
<text x="110.8" y="52.2" transform="rotate(-90 110.8 52.2)">Post_Vbp</text>
<text x="112.7" y="52.2" transform="rotate(-90 112.7 52.2)">Post_Vbn</text>
<text x="114.5" y="52" transform="rotate(-90 114.5 52)">Post_Ipol</text>
<text x="116.3" y="53.1" transform="rotate(-90 116.3 53.1)">OBuff_Vbp</text>
<text x="118.2" y="52.9" transform="rotate(-90 118.2 52.9)">OBuff_Ipol</text>
<text x="121.8" y="50.2" transform="rotate(-90 121.8 50.2)">NC_50</text>
<text x="123.6" y="50.2" transform="rotate(-90 123.6 50.2)">NC_49</text>
<text x="85.4" y="57.8">NC_2</text>
<text x="85.4" y="59.6">Vdd</text>
<text x="85.4" y="56">NC_1</text>
<text x="120" y="54.5" transform="rotate(-90 120 54.5)">OBUFF_Vbn</text>
<text x="124.2" y="59.6">InFilterSelN</text>
<text x="129.9" y="56">Vdd</text>
<text x="130.2" y="57.8">Vss</text>
<text x="85.4" y="61.4">Vss</text>
<text x="85.4" y="63.3">Iin0</text>
<text x="85.4" y="65.1">Iin1</text>
<text x="123" y="63.3">IntTesT_Vout</text>
<text x="125.1" y="61.4">IntTest_Iin</text>
<text x="125.5" y="65.1">Vout_LPF</text>
<text x="85.4" y="66.9">Iin2</text>
<text x="85.4" y="68.8">Iin3</text>
<text x="85.4" y="70.6">Iin4</text>
<text x="124.9" y="70.6">LPF_Cap2</text>
<text x="124.9" y="66.9">LPF_Cap1</text>
<text x="129.5" y="68.8">Vout</text>
<text x="85.4" y="72.4">Iin5</text>
<text x="85.4" y="74.3">Iin6</text>
<text x="85.4" y="76.1">Iin7</text>
<text x="85.4" y="77.9">Vss</text>
<text x="127.3" y="77.9">ADDR0</text>
<text x="127.3" y="76.1">ADDR1</text>
<text x="127.3" y="74.3">ADDR2</text>
<text x="127.3" y="72.4">ADDR3</text>
<text x="85.4" y="79.7">Vdd</text>
<text x="85.4" y="81.6">NC_15</text>
<text x="85.4" y="83.4">NC_16</text>
<text x="127.7" y="83.4">NC_33</text>
<text x="129.9" y="81.6">Vdd</text>
<text x="130.2" y="79.7">Vss</text>
<text x="96.2" y="92.7" transform="rotate(-90 96.2 92.7)">NC_17</text>
<text x="98" y="92.7" transform="rotate(-90 98 92.7)">NC_18</text>
<text x="99.9" y="92.7" transform="rotate(-90 99.9 92.7)">NC_19</text>
<text x="101.7" y="92.7" transform="rotate(-90 101.7 92.7)">Int_CapSelect1</text>
<text x="103.5" y="92.7" transform="rotate(-90 103.5 92.7)">Int_CapSelect2</text>
<text x="105.3" y="92.7" transform="rotate(-90 105.3 92.7)">Res_Select</text>
<text x="107.2" y="92.7" transform="rotate(-90 107.2 92.7)">Int_Reset</text>
<text x="109" y="92.7" transform="rotate(-90 109 92.7)">CDS_Bypass</text>
<text x="110.8" y="92.7" transform="rotate(-90 110.8 92.7)">CDS_CLK1</text>
<text x="112.7" y="92.7" transform="rotate(-90 112.7 92.7)">CDS_CLK2</text>
<text x="114.5" y="92.7" transform="rotate(-90 114.5 92.7)">Post_CapSelect</text>
<text x="116.3" y="92.7" transform="rotate(-90 116.3 92.7)">Post_Bypass</text>
<text x="118.2" y="92.7" transform="rotate(-90 118.2 92.7)">Post_Reset</text>
<text x="120" y="92.7" transform="rotate(-90 120 92.7)">LPF_Bypass</text>
<text x="121.8" y="92.7" transform="rotate(-90 121.8 92.7)">NC_31</text>
<text x="123.6" y="92.7" transform="rotate(-90 123.6 92.7)">NC_32</text>
<text x="98" y="137" transform="rotate(-90 98 137)">I/O</text>
<text x="99.9" y="137" transform="rotate(-90 99.9 137)">I/O</text>
<text x="101.7" y="137" transform="rotate(-90 101.7 137)">I/O</text>
<text x="103.5" y="137" transform="rotate(-90 103.5 137)">I/O</text>
<text x="105.3" y="137" transform="rotate(-90 105.3 137)">I/O</text>
<text x="107.2" y="137" transform="rotate(-90 107.2 137)">I/O</text>
<text x="109" y="137" transform="rotate(-90 109 137)">I/O</text>
<text x="110.8" y="137" transform="rotate(-90 110.8 137)">I/O</text>
<text x="112.7" y="137" transform="rotate(-90 112.7 137)">I/O</text>
<text x="114.5" y="137" transform="rotate(-90 114.5 137)">I/O</text>
<text x="118.2" y="137" transform="rotate(-90 118.2 137)">I/O</text>
<text x="120" y="137" transform="rotate(-90 120 137)">I/O</text>
<text x="125.4" y="137" transform="rotate(-90 125.4 137)">I/O</text>
<text x="127.3" y="137" transform="rotate(-90 127.3 137)">I/O</text>
<text x="129.1" y="137" transform="rotate(-90 129.1 137)">I/O</text>
<text x="130.9" y="137" transform="rotate(-90 130.9 137)">I/O</text>
<text x="136.4" y="137" transform="rotate(-90 136.4 137)">I/O</text>
<text x="138.3" y="137" transform="rotate(-90 138.3 137)">I/O</text>
<text x="140.1" y="137" transform="rotate(-90 140.1 137)">I/O</text>
<text x="145.6" y="137" transform="rotate(-90 145.6 137)">I/O</text>
<text x="147.4" y="137" transform="rotate(-90 147.4 137)">I/O</text>
<text x="149.2" y="137" transform="rotate(-90 149.2 137)">I/O</text>
<text x="151" y="137" transform="rotate(-90 151 137)">I/O</text>
<text x="152.9" y="137" transform="rotate(-90 152.9 137)">I/O</text>
<text x="85.2" y="139.6" transform="rotate(-90 85.2 139.6)">DGND</text>
<text x="87" y="141.4" transform="rotate(-90 87 141.4)">+1.2VDD</text>
<text x="88.9" y="141.4" transform="rotate(-90 88.9 141.4)">+1.2VDD</text>
<text x="90.7" y="143" transform="rotate(-90 90.7 143)">SYS_CLK5</text>
<text x="92.5" y="142.2" transform="rotate(-90 92.5 142.2)">USB_SCL</text>
<text x="94.4" y="142.4" transform="rotate(-90 94.4 142.4)">USB_SDA</text>
<text x="96.2" y="139.6" transform="rotate(-90 96.2 139.6)">DGND</text>
<text x="116.3" y="141.4" transform="rotate(-90 116.3 141.4)">+VCCO0</text>
<text x="121.8" y="141" transform="rotate(-90 121.8 141)">GCLK15</text>
<text x="123.6" y="141" transform="rotate(-90 123.6 141)">GCLK14</text>
<text x="132.8" y="140.1" transform="rotate(-90 132.8 140.1)">GCLK7</text>
<text x="134.6" y="141.4" transform="rotate(-90 134.6 141.4)">+VCCO0</text>
<text x="141.9" y="141" transform="rotate(-90 141.9 141)">GCLK13</text>
<text x="143.7" y="141" transform="rotate(-90 143.7 141)">GCLK12</text>
<text x="154.7" y="139.6" transform="rotate(-90 154.7 139.6)">DGND</text>
<text x="156.6" y="139.6" transform="rotate(-90 156.6 139.6)">DGND</text>
<text x="85.2" y="154.9" transform="rotate(-90 85.2 154.9)">+VDC</text>
<text x="87" y="154.9" transform="rotate(-90 87 154.9)">+VDC</text>
<text x="88.9" y="154.9" transform="rotate(-90 88.9 154.9)">+VDC</text>
<text x="90.7" y="154.9" transform="rotate(-90 90.7 154.9)">+1.8VDD</text>
<text x="92.5" y="154.9" transform="rotate(-90 92.5 154.9)">+3.3VDD</text>
<text x="94.4" y="154.9" transform="rotate(-90 94.4 154.9)">+3.3VDD</text>
<text x="96.2" y="154.9" transform="rotate(-90 96.2 154.9)">+3.3VDD</text>
<text x="98" y="154.9" transform="rotate(-90 98 154.9)">I/O</text>
<text x="99.9" y="154.9" transform="rotate(-90 99.9 154.9)">I/O</text>
<text x="101.7" y="154.9" transform="rotate(-90 101.7 154.9)">I/O</text>
<text x="103.5" y="154.9" transform="rotate(-90 103.5 154.9)">I/O</text>
<text x="105.3" y="154.9" transform="rotate(-90 105.3 154.9)">I/O</text>
<text x="107.2" y="154.9" transform="rotate(-90 107.2 154.9)">I/O</text>
<text x="109" y="154.9" transform="rotate(-90 109 154.9)">I/O</text>
<text x="110.8" y="154.9" transform="rotate(-90 110.8 154.9)">I/O</text>
<text x="112.7" y="154.9" transform="rotate(-90 112.7 154.9)">I/O</text>
<text x="114.5" y="154.9" transform="rotate(-90 114.5 154.9)">I/O</text>
<text x="116.3" y="154.9" transform="rotate(-90 116.3 154.9)">DGND</text>
<text x="118.2" y="154.9" transform="rotate(-90 118.2 154.9)">I/O</text>
<text x="120" y="154.9" transform="rotate(-90 120 154.9)">I/O</text>
<text x="121.8" y="154.9" transform="rotate(-90 121.8 154.9)">I/O</text>
<text x="123.6" y="154.9" transform="rotate(-90 123.6 154.9)">I/O</text>
<text x="125.4" y="154.9" transform="rotate(-90 125.4 154.9)">I/O</text>
<text x="127.3" y="154.9" transform="rotate(-90 127.3 154.9)">I/O</text>
<text x="129.1" y="154.9" transform="rotate(-90 129.1 154.9)">I/O</text>
<text x="130.9" y="154.9" transform="rotate(-90 130.9 154.9)">I/O</text>
<text x="132.8" y="154.9" transform="rotate(-90 132.8 154.9)">I/O</text>
<text x="134.6" y="154.9" transform="rotate(-90 134.6 154.9)">DGND</text>
<text x="136.4" y="154.9" transform="rotate(-90 136.4 154.9)">I/O</text>
<text x="138.3" y="154.9" transform="rotate(-90 138.3 154.9)">GCLK19</text>
<text x="140.1" y="154.9" transform="rotate(-90 140.1 154.9)">GCLK18</text>
<text x="141.9" y="154.9" transform="rotate(-90 141.9 154.9)">I/O</text>
<text x="143.7" y="154.9" transform="rotate(-90 143.7 154.9)">I/O</text>
<text x="145.6" y="154.9" transform="rotate(-90 145.6 154.9)">I/O</text>
<text x="147.4" y="154.9" transform="rotate(-90 147.4 154.9)">I/O</text>
<text x="149.2" y="154.9" transform="rotate(-90 149.2 154.9)">I/O</text>
<text x="151" y="154.9" transform="rotate(-90 151 154.9)">I/O</text>
<text x="152.9" y="154.9" transform="rotate(-90 152.9 154.9)">I/O</text>
<text x="154.7" y="154.9" transform="rotate(-90 154.7 154.9)">GCLK17</text>
<text x="156.6" y="154.9" transform="rotate(-90 156.6 154.9)">GCLK16</text>
</g>
<g font-size="1.6" fill="#f00">
<text x="78.2" y="22.6">VREF</text>
<text x="133.8" y="19">POST_VBP</text>
<text x="133.8" y="22.6">POST_VBN</text>
<text x="78.2" y="26.3">INT_VBP</text>
<text x="78.2" y="29.9">INT_VBN</text>
<text x="133.8" y="26.3">POST_GBT</text>
<text x="133.8" y="29.9">OBUFF_VBP</text>
<text x="78.2" y="33.6">INT_GBT</text>
<text x="133.8" y="33.6">OBUFF_GBT</text>
<text x="78.2" y="37.3">VCMD</text>
<text x="133.8" y="37.3">OBUFF_VBN</text>
<text x="40.2" y="43.9" transform="rotate(-90 40.2 43.9)">VDD_LCMS</text>
<text x="40.2" y="58.5" transform="rotate(-90 40.2 58.5)">GND</text>
<text x="67.3" y="59.2">VDD_LCMS</text>
<text x="141.1" y="59.2">INFILTER_SELN</text>
<text x="141.1" y="57.4">GND</text>
<text x="141.1" y="55.6">VDD_LCMS</text>
<text x="66.6" y="62.2">I_IN0_</text>
<text x="66.6" y="64">I_IN1_</text>
<text x="66.6" y="65.8">I_IN2_</text>
<text x="72.8" y="61">GND</text>
<text x="141.1" y="61">INT_TEST_IIN</text>
<text x="141.1" y="62.9">INT_TEST_VOUT</text>
<text x="154.3" y="65.8">LPF_CAP1</text>
<text x="156.2" y="64">Vout_LPF</text>
<text x="66.6" y="69.4">I_IN4_</text>
<text x="66.6" y="71.3">I_IN5_</text>
<text x="66.6" y="67.6">I_IN3_</text>
<text x="141.1" y="68.3">VOUT</text>
<text x="152.5" y="69.4">LPF_CAP2</text>
<text x="179.9" y="69.4">GND</text>
<text x="66.6" y="73.1">I_IN6_</text>
<text x="66.6" y="74.9">I_IN7_</text>
<text x="69.1" y="77.5">GND</text>
<text x="141.1" y="77.5">ADDR0</text>
<text x="141.1" y="75.7">ADDR1</text>
<text x="141.1" y="73.8">ADDR2</text>
<text x="141.1" y="72">ADDR3</text>
<text x="69.1" y="79.3">VDD_LCMS</text>
<text x="141.1" y="81.2">VDD_LCMS</text>
<text x="141.1" y="79.3">GND</text>
<text x="25.6" y="87.7" transform="rotate(-90 25.6 87.7)">I_IN0</text>
<text x="31" y="87.7" transform="rotate(-90 31 87.7)">I_IN1</text>
<text x="36.5" y="87.7" transform="rotate(-90 36.5 87.7)">I_IN2</text>
<text x="42" y="87.7" transform="rotate(-90 42 87.7)">I_IN3</text>
<text x="47.5" y="87.7" transform="rotate(-90 47.5 87.7)">I_IN4</text>
<text x="53" y="87.7" transform="rotate(-90 53 87.7)">I_IN5</text>
<text x="58.5" y="87.7" transform="rotate(-90 58.5 87.7)">I_IN6</text>
<text x="64" y="87.7" transform="rotate(-90 64 87.7)">I_IN7</text>
<text x="65.5" y="101.3">INT_CAPSELECT1</text>
<text x="65.5" y="103.1">INT_CAPSELECT2</text>
<text x="69.1" y="104.9">RES_SELECT</text>
<text x="70.9" y="106.7">INT_RESET</text>
<text x="69.1" y="108.6">CDS_BYPASS</text>
<text x="70.9" y="110.4">CDS_CLK1</text>
<text x="70.9" y="112.2">CDS_CLK2</text>
<text x="63.6" y="114.1">POST_CAPSELECT</text>
<text x="67.3" y="115.9">POST_BYPASS</text>
<text x="69.1" y="117.7">POST_RESET</text>
<text x="69.1" y="119.6">LPF_BYPASS</text>
<text x="78.8" y="125">GND</text>
<text x="97.8" y="123.2">DAC1_SYNC</text>
<text x="97.8" y="121.4">DAC_SCLK</text>
<text x="117.9" y="121.4">DAC2_DIN</text>
<text x="136.2" y="121.4">DAC2_SYNC</text>
<text x="157.6" y="125">GND</text>
<text x="81.9" y="165.3">VDD</text>
<text x="137.5" y="167.1">GND</text>
<text x="82.4" y="168.9">INFILTER_SELN</text>
<text x="86.8" y="172.6">DAC1_DIN</text>
</g>
<g font-size="1.6" fill="#00f">
<text x="35.7" y="47.5">+</text>
<text x="111.5" y="150.3" transform="rotate(-90 111.5 150.3)">XEM6010 JP3</text>
</g>
<g font-size="1.6" fill="#000080">
<text x="38.6" y="47.5">C1</text>
<text x="51.4" y="47.5">C2</text>
<text x="84.5" y="42">U1</text>
<text x="38.6" y="49.2">CAP POL</text>
<text x="51.4" y="49.2">CAP NP</text>
<text x="104.6" y="65.8">LCMS2012_JAN</text>
<text x="164.9" y="61.2">C9</text>
<text x="175.9" y="66.7">C10</text>
<text x="27.8" y="78.6">R1</text>
<text x="33.2" y="78.6">R2</text>
<text x="38.7" y="78.6">R3</text>
<text x="44.2" y="78.6">R4</text>
<text x="49.7" y="78.6">R5</text>
<text x="55.2" y="78.6">R6</text>
<text x="60.7" y="78.6">R7</text>
<text x="66.2" y="78.6">R8</text>
<text x="35.1" y="108.9">J1</text>
<text x="35.1" y="111.1">HEADER 8</text>
<text x="158.7" y="135.3">U5</text>
<text x="158.7" y="137.5">XEM6010_JP3</text>
</g>
<g font-size="1.6">
<text x="38.7" y="51">10uF</text>
<text x="51.5" y="51">.1uF</text>
<text x="5.8" y="80.2">R1 - R16 = 1k ohms</text>
<text x="210.6" y="164.6">Title</text>
<text x="218" y="166.4">LCMS_2012_JAN</text>
<text x="210.6" y="170">Size</text>
<text x="212.5" y="171.8">B</text>
<text x="218" y="170">Document Number</text>
<text x="218" y="171.8">1</text>
<text x="271" y="170">Rev</text>
<text x="272.8" y="171.8">-</text>
<text x="210.6" y="175.5">Date:</text>
<text x="220.1" y="175.5">Thursday, April 12, 2012</text>
<text x="247.2" y="175.5">Sheet</text>
<text x="256.4" y="175.5">1</text>
<text x="261.8" y="175.5">of</text>
<text x="267.3" y="175.5">2</text>
</g>
<g font-size="1.3">
<text x="29.6" y="1.7">5</text>
<text x="84.5" y="1.7">4</text>
<text x="139.3" y="1.7">3</text>
<text x="194.2" y="1.7">2</text>
<text x="249" y="1.7">1</text>
<text x=".8" y="25.1">D</text>
<text x="276.9" y="25.1">D</text>
<text x=".8" y="68.5">C</text>
<text x="276.9" y="68.5">C</text>
<text x=".8" y="111.9">B</text>
<text x="276.9" y="111.9">B</text>
<text x=".8" y="155.4">A</text>
<text x="276.9" y="155.4">A</text>
<text x="29.6" y="177.3">5</text>
<text x="84.5" y="177.3">4</text>
<text x="139.3" y="177.3">3</text>
<text x="194.2" y="177.3">2</text>
<text x="249" y="177.3">1</text>
</g>
</svg>
